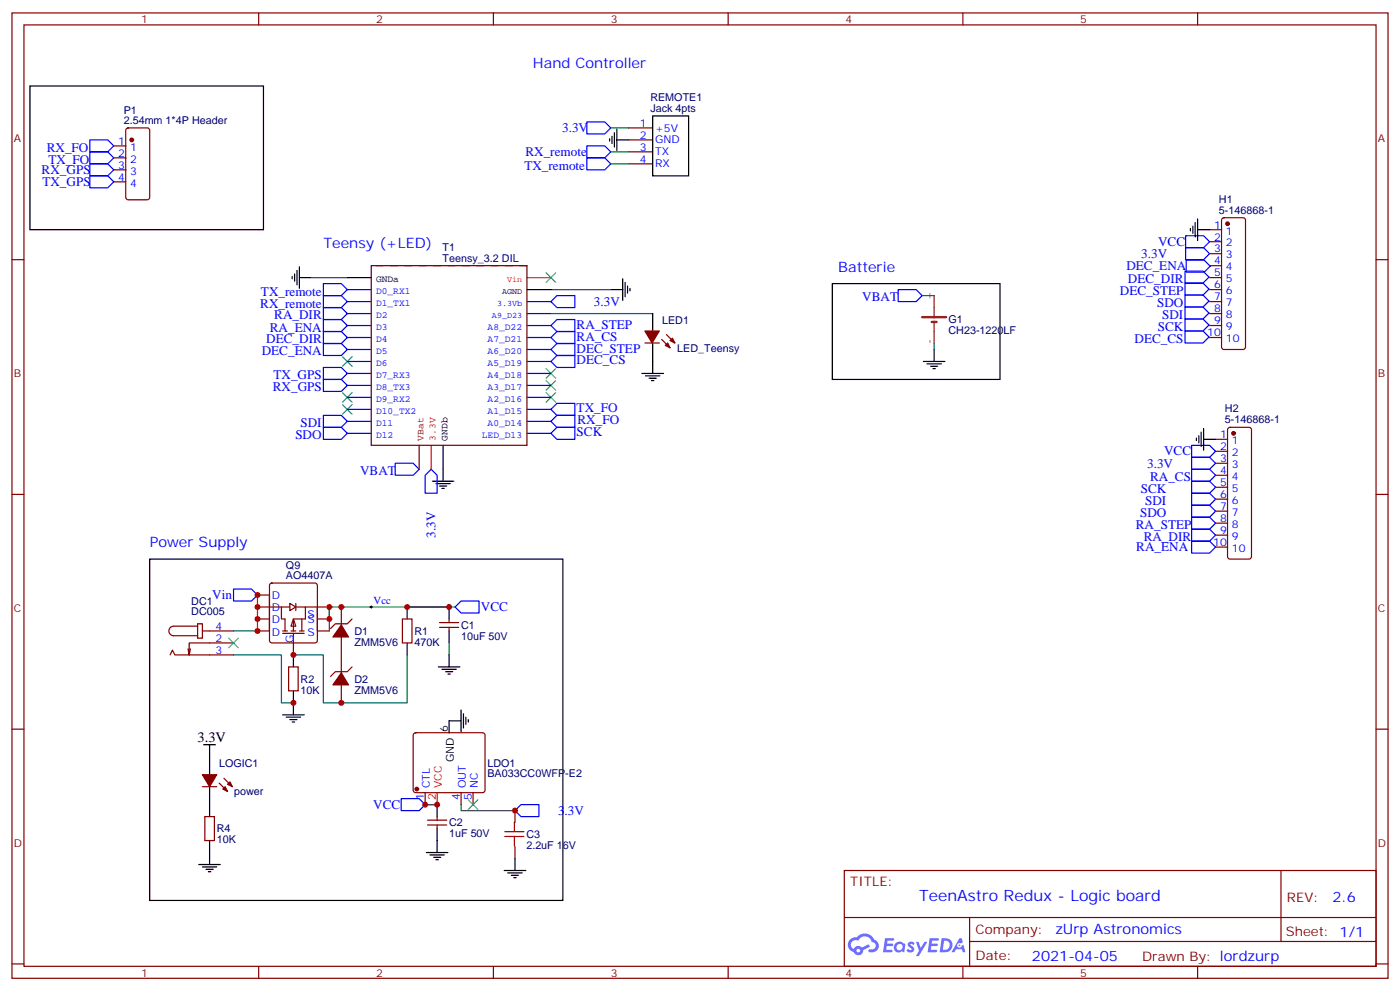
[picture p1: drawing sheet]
<svg xmlns="http://www.w3.org/2000/svg" width="412mm" height="292mm" viewBox="0 0 412 292" stroke-linecap="round" stroke-linejoin="round" font-family="sans-serif">
<g fill="none" stroke="#870000" stroke-width=".35">
<path d="M3.5 3.8h405.4v284.3h-405.4zM7.1 7.3h398.2v277.3h-398.2zM76.2 3.8v3.5M145.3 3.8v3.5M214.5 3.8v3.5M283.6 3.8v3.5M352.8 3.8v3.5M3.5 76.5h3.6M405.3 76.5h3.6M3.5 145.6h3.6M405.3 145.6h3.6M3.5 214.8h3.6"/>
<path d="M405.3 214.8h3.6M248.7 256.4h156.6v28.2h-156.6zM377.3 256.4v20.9M248.7 270.2h156.5M285.6 277.3h119.6M285.6 270.2v14.2M3.5 283.9h3.6M76.2 284.6v3.5M145.3 284.6v3.5M214.5 284.6v3.5M283.6 284.6v3.5M352.8 284.6v3.5"/>
<path d="M405.3 283.9h3.6"/>
</g>
<g fill="#5487ff">
<path d="M267.7 277.6a1.22 1.22 0 0 1 1.7 .2l-.4 .6a.47 .47 0 0 0-.3-.4 .47 .47 0 0 0-.5 .2l.1 .2a1.14 1.14 0 0 1 .8 1.8 1.14 1.14 0 0 1-1.9 0l-.2-.2 .5-.6 .7 .5a.29 .29 0 0 0 .3-.3 .29 .29 0 0 0-.2-.3 1.04 1.04 0 0 1-.6-1.7z"/>
<path d="M260.7 276.3h2.4l.3 .2-.2 .5-1.8 .1-.1 .8h1.5l.3 .4-.3 .4h-1.6l-.2 1.1h1.7l.2 .3-.2 .3-2.6 .1z"/>
<path d="M273.8 276.3h2.4l.3 .2-.1 .5-1.8 .1-.2 .8h1.6l.3 .4-.4 .4h-1.6l-.1 1.1h1.7l.2 .3-.2 .3-2.6 .1z"/>
<path d="M282.6 276.3h.7l.3 1.3-.6 .3a.69 .69 0 0 0-1 .3 .69 .69 0 0 0 .4 .9 .69 .69 0 0 0 .9-.6l.5-.2 .6 2.2h-.8l-.2-.9h-1.8l-.5 .9h-.8z"/>
<path d="M269.8 277.4h.8l.6 1.8 1.1-1.8h.9l-2.6 4.2h-.8l.9-1.5z"/>
<path d="M277.4 276.3l-.6 4.2h1.3a2.11 2.11 0 0 0 2.5-2.1 2.11 2.11 0 0 0-2.5-2.1zM278.1 277.1a1.39 1.39 0 0 1 1.7 1.4 1.39 1.39 0 0 1-1.8 1.3h-.3z"/>
<path d="M263.7 277.9a1.54 1.54 0 0 0-.1 2.2 1.54 1.54 0 0 0 2.2 .1l.6 .3 .3-2.3-.2-.3h-.4a1.49 1.49 0 0 0-2.4 0zM264 278.9a.94 .94 0 0 1 1.8 0 .94 .94 0 0 1-1.8 0z"/>
<path d="M250.4 276.7a2.18 2.18 0 0 0 1.1 3.7 1.44 1.44 0 0 0 1.6 .9 1.44 1.44 0 0 0 1.2-1.4l2-1.1-.5-.7-1.9 1a1.47 1.47 0 0 0-2.4 .4 1.39 1.39 0 0 1-.7-1.9 1.39 1.39 0 0 1 2-.5 2.12 2.12 0 0 1 2.2-1.3 2.12 2.12 0 0 1 1.9 1.7 1.14 1.14 0 0 1 1.1 1.4 1.14 1.14 0 0 1-1.7 .7 .43 .43 0 0 0-.5 .4 .43 .43 0 0 0 .4 .5 1.98 1.98 0 0 0 2.5-1.2 1.98 1.98 0 0 0-1.2-2.6 3.1 3.1 0 0 0-5.3-.6l-.9 .1zM252.3 280a.55 .55 0 0 1 1.1 0 .55 .55 0 0 1-1.1 0z"/>
<circle cx="282.6" cy="278.4" r=".26"/>
</g>
<g fill="none" stroke="#000" stroke-width=".35">
<path d="M8.8 25.3h68.8v42.4h-68.8zM181 39.1v4.2M181.7 38v6.4M192.3 34.1h10.5v17.7h-10.5zM179.6 40.9v.7M180.3 40.1v2.2M181.7 41.2h3.5M87.5 79.7v4.2M88.2 78.6v6.3M86.1 81.4v.7M86.8 80.7v2.1M88.2 81.8h3.5"/>
<path d="M179.9 85.3h3.5M183.4 82.1v6.4M184.1 83.2v4.2M184.9 84.2v2.2M185.6 84.9v.8M192.3 92.4v5.2M245.2 83.5h49.4v28.3h-49.4zM189.1 110h6.3M190.1 110.7h4.3M191.2 111.4h2.1M191.9 112.1h.7M192.3 101.2v8.8"/>
<path d="M272 106.5h6.3M273 107.2h4.3M274.1 107.9h2.1M274.8 108.6h.7M275.2 102.9v3.6M130.5 138.2v3.5M127.4 141.7h6.3M128.4 142.5h4.2M129.5 143.2h2.1M130.2 143.9h.7M44.1 164.7h121.7v100.5h-121.7zM119.9 178.8v3.5"/>
<path d="M132.3 178.8v3.5M86.4 192.9v3.5M119.9 189.4v3.5M132.3 185.8v3.6M86.4 203.5v3.5M61.7 222.9v5.3M61.7 231.7v8.8M128.8 237v3.5M58.6 254.6h6.3M59.6 255.3h4.3M60.7 256h2.1M61.4 256.8h.7"/>
<path d="M61.7 247.6v7M125.6 251.1h6.3M126.6 251.8h4.3M127.7 252.5h2.1M128.4 253.2h.7M128.8 244.1v7"/>
</g>
<path d="M91.7 81.8h10.6M162.3 92.4h30M162.3 85.3h17.6M271.6 87.1h3.6M275.2 101.2v1.7M75.8 175.3v10.5h-7M97 178.8v7M132.3 178.8h-35.3v3.5" fill="none" stroke="#008700" stroke-width=".35"/>
<g fill="none" stroke="#00f" stroke-width=".35">
<path d="M172.9 46.5h5.3l1.7 1.8-1.7 1.7h-5.3zM172.9 43h5.3l1.7 1.7-1.7 1.8h-5.3zM95.2 94.1h5.3l1.8 1.8-1.8 1.7h-5.3zM95.2 83.5h5.3l1.8 1.8-1.8 1.8h-5.3zM95.2 87.1h5.3l1.8 1.7-1.8 1.8h-5.3zM95.2 90.6h5.3l1.8 1.8-1.8 1.7h-5.3zM95.2 97.6h5.3l1.8 1.8-1.8 1.8h-5.3zM162.3 95.9l1.7-1.8h5.3v3.5h-5.3zM162.3 99.4l1.7-1.8h5.3v3.6h-5.3zM264.6 85.3h5.3l1.7 1.8-1.7 1.7h-5.3zM95.2 101.2h5.3l1.8 1.7-1.8 1.8h-5.3zM162.3 106.5l1.7-1.8h5.3v3.5h-5.3z"/>
<path d="M164 101.2h5.3v3.5h-5.3l-1.7-1.8zM95.2 125.9h5.3l1.8 1.7-1.8 1.8h-5.3zM95.2 122.3h5.3l1.8 1.8-1.8 1.8h-5.3zM116.4 136.5h5.3l1.8 1.7-1.8 1.8h-5.3zM162.3 127.6l1.7-1.7h5.3v3.5h-5.3zM68.8 173.5h5.3l1.7 1.8-1.7 1.7h-5.3zM134.1 178.8l1.7-1.8h5.3v3.6h-5.3zM118.2 235.2h5.3l1.7 1.8-1.7 1.8h-5.3z"/>
</g>
<g fill="none" stroke="#870000" stroke-width=".35">
<path d="M185.2 37.7h7.1M185.2 41.2h7.1M185.2 44.7h7.1M185.2 48.3h7.1M194.9 100l2.5 2.4M196.3 98.6l2.5 2.4M190 101h4.2M75.8 178.8h7.1M75.8 175.3h3.6v10.5h-3.6M79.6 171.9l.5-.2h12.7l.5 .2 .2 .5v16.3l-.2 .5-.5 .2h-12.7l-.5-.3-.2-.4v-16.3zM90 178.8h7M93.5 178.8v7h3.5"/>
<path d="M100.5 178.8v5.3M75.8 182.3h3.6M85 196.4h2.8v7.1h-2.8zM86.4 186.5v6.4M93.5 182.3h3.5M100.5 187.6v10.6M103.7 196.4l-1.4 1.4h-3.5l-1.4 1.4M103.7 182.3l-1.4 1.4h-3.5l-1.4 1.4M118.5 182.3h2.9v7.1h-2.9zM129.5 184.8h5.6M129.5 183.4h5.6M132.3 182.3v1.1"/>
<path d="M132.3 184.8v1M100.5 201.7v5.3M59.6 231.7h4.3M64.6 230.6l2.4 2.5M66 229.2l2.4 2.5M151.7 238.8v3.5M60.3 240.5h2.8v7.1h-2.8zM125.9 243h5.7M125.9 241.6h5.7M128.8 240.5v1.1M128.8 243v1.1M151.7 249.3v3.6"/>
</g>
<path d="M271.6 93.4h7.1M274.5 94.8h1.4" fill="none" stroke="#8c2424" stroke-width=".71"/>
<path d="M275.2 87.1v6.3M275.2 94.8v6.4" fill="none" stroke="#8c2424" stroke-width=".35"/>
<g fill="#870000" stroke="#870000" stroke-width=".35">
<path d="M190 97.5h4.2l-2.1 3.5z"/>
<path d="M196 101.7l.7-.7 .7 1.4z"/>
<path d="M197.4 100.3l.7-.7 .7 1.4z"/>
<path d="M59.6 228.2h4.3l-2.2 3.5z"/>
<path d="M65.6 232.4l.7-.7 .7 1.4z"/>
<path d="M67.7 230.3l.7 1.4-1.4-.7z"/>
<path d="M100.5 198.2l2.2 3.5h-4.6z"/>
<path d="M100.5 184.1l2.2 3.5h-4.6z"/>
</g>
<path d="M148.7 246.4h5.6M148.7 245h5.6M151.5 242.1v2.9M151.5 246.4v2.8" fill="none" stroke="#a10000" stroke-width=".35"/>
<g fill="#fff" stroke="#870000" stroke-width=".35">
<path d="M86.4 182.3l.7 2.1h-1.4z"/>
<path d="M85.4 177.7l1.7 1.1-1.7 1z"/>
</g>
<g fill="none" stroke="#870000" stroke-width=".35">
<path d="M37.3 37.9l.4-.2h5.7l.6 .4 .1 20-.5 .7h-5.9l-.6-.4-.1-20zM33.5 43h3.5M33.5 46.5h3.5M33.5 50h3.5M33.5 53.6h3.5M356.3 67.7h3.5M356.3 71.2h3.5M356.3 74.7h3.5M356.3 78.2h3.5M360.1 64.3l.4-.2h5.7l.5 .2 .2 .5v37.4l-.2 .5-.5 .2h-5.7l-.5-.2-.2-.5v-37.4zM356.3 81.8h3.5M356.3 85.3h3.5"/>
<path d="M356.3 88.8h3.5M356.3 92.4h3.5M356.3 95.9h3.5M356.3 99.4h3.5M358.1 129.4h3.5M358.1 132.9h3.5M358.1 136.5h3.5M358.1 140h3.5M361.8 126.1l.5-.2h5.6l.5 .2 .3 .5v37.4l-.3 .5-.5 .2h-5.6l-.5-.3-.2-.4v-37.4zM358.1 143.5h3.5M358.1 147h3.5M358.1 150.6h3.5"/>
<path d="M358.1 154.1h3.5M358.1 157.6h3.5M85.4 178.8h-2.5v3.5h1.1v3.5M87.1 178.8h2.9v3.5h-3.6v3.5M87.1 177.7v2.1M358.1 161.1h3.5M50.1 192.9l.7-1.4 .7 1.4h17.3M56.1 191.1l-.4 1.8M58.2 183.7h1.4v4.3h-1.4zM58.2 184.4h-7a1.41 1.41 0 0 0-1.5 1.4 1.41 1.41 0 0 0 1.5 1.5h7M59.6 185.8h9.2M68.8 189.4h-13.1v3.5l-.3-1.8"/>
<path d="M83.3 186.5h6.3M83.3 185.8h1.4M85.7 185.8h1.4M88.2 185.8h1.4M88.9 182.3v3.5M121.9 216l.5-.2h19.8l.5 .2 .2 .5v16.3l-.3 .5-.4 .2h-19.8l-.5-.3-.2-.4v-16.3zM125.2 233.5v3.5M135.8 233.5v3.5M139.3 233.5v3.5"/>
</g>
<path d="M179.9 37.7h5.3M179.9 44.7h5.3M179.9 48.3h5.3M119.9 178.8h14.2M68.8 192.9h14.1v14.1h3.5M86.4 192.9h8.8v14.1h24.7v-14.1M132.3 189.4v3.5M125.2 237h3.6M135.8 237v1.8h15.9" fill="none" stroke="#008700" stroke-width=".35"/>
<path d="M109 178.8h.7M109.4 178.4v.7" fill="none" stroke="#000" stroke-width=".29"/>
<g fill="none" stroke="#3c3" stroke-width=".35">
<path d="M160.9 80.4l2.8 2.8M163.7 80.4l-2.8 2.8M100.9 119.2l2.8 2.8M100.9 115.6l2.8 2.9M100.9 105.1l2.8 2.8M103.7 119.2l-2.8 2.8M103.7 115.6l-2.8 2.9M103.7 105.1l-2.8 2.8M160.9 112.1l2.8 2.8M160.9 115.6l2.8 2.9M160.9 108.6l2.8 2.8M163.7 112.1l-2.8 2.8"/>
<path d="M163.7 115.6l-2.8 2.9M163.7 108.6l-2.8 2.8M67.4 188l2.8 2.8M70.2 188l-2.8 2.8M137.9 235.6l2.9 2.8M140.8 235.6l-2.9 2.8"/>
</g>
<g fill="none" stroke="#000" stroke-width=".35">
<path d="M350.7 67.3v.7M351.4 66.6v2.1M352.1 65.5v4.3M352.8 67.7h3.5M352.8 64.5v6.3M102.3 81.8h7.1M155.2 85.3h7.1M130.5 131.2v7M352.4 129v.8M353.1 128.3v2.2M353.8 127.3v4.2M354.5 129.4h3.6"/>
<path d="M354.5 126.2v6.4M129.1 196.4h6.4M130.2 197.1h4.2M131.2 197.8h2.1M131.9 198.5h.7M132.3 192.9v3.5M60 219.4h3.5M61.7 219.4v3.5M83.3 210.5h6.3M84.3 211.2h4.2M85.4 211.9h2.1M86.1 212.7h.7"/>
<path d="M86.4 207v3.5M135.8 212.3h-3.5v3.5M135.8 209.1v6.4M136.5 210.2v4.2M137.2 211.2v2.2M137.9 211.9v.8M148.5 256.4h6.4M149.6 257.1h4.2M150.6 257.8h2.2M151.3 258.5h.7M151.7 252.9v3.5"/>
</g>
<g fill="none" stroke="#00f" stroke-width=".35">
<path d="M172.9 35.9h5.3l1.7 1.8-1.7 1.7h-5.3zM26.5 44.7h5.2l1.8 1.8-1.8 1.8h-5.2zM26.5 41.2h5.2l1.8 1.8-1.8 1.7h-5.2zM26.5 48.3h5.2l1.8 1.7-1.8 1.8h-5.2zM26.5 51.8h5.2l1.8 1.8-1.8 1.7h-5.2zM349.1 79.9h5.3l1.7 1.7-1.7 1.8h-5.3zM349.2 73h5.3l1.8 1.7-1.8 1.8h-5.3zM349.2 69.4h5.3l1.8 1.8-1.8 1.8h-5.3zM349.4 76.6h5.3l1.8 1.8-1.8 1.8h-5.3zM102.3 88.8h7.1M102.3 85.3h7.1M102.3 92.4h7.1"/>
<path d="M102.3 99.4h7.1M102.3 95.9h7.1M155.2 88.8h7.1M155.2 92.4h7.1M155.2 99.4h7.1M155.2 95.9h7.1M162.3 88.8l1.7-1.7h5.3v3.5h-5.3zM349.1 83.4h5.3l1.7 1.7-1.7 1.8h-5.3zM349.1 86.9h5.3l1.7 1.8-1.7 1.7h-5.3zM349.1 90.4h5.3l1.7 1.8-1.7 1.8h-5.3zM349.1 94h5.3l1.7 1.7-1.7 1.8h-5.3zM349.1 97.5h5.3l1.7 1.8-1.7 1.7h-5.3z"/>
<path d="M95.2 111.8h5.3l1.8 1.7-1.8 1.8h-5.3zM95.2 108.2h5.3l1.8 1.8-1.8 1.8h-5.3zM102.3 117.1h7.1M102.3 113.5h7.1M102.3 110h7.1M102.3 106.5h7.1M102.3 102.9h7.1M155.2 117.1h7.1M155.2 113.5h7.1M155.2 110h7.1M155.2 106.5h7.1M155.2 102.9h7.1"/>
<path d="M102.3 120.6h7.1M102.3 124.1h7.1M102.3 127.6h7.1M127 138.2l1.8 1.8v5.3h-3.6v-5.3zM155.2 120.6h7.1M155.2 124.1h7.1M155.2 127.6h7.1M162.3 120.6l1.7-1.8h5.3v3.5h-5.3zM162.3 124.1l1.7-1.8h5.3v3.6h-5.3zM351 138.2h5.3l1.8 1.8-1.8 1.7h-5.3zM351 131.2h5.3l1.8 1.7-1.8 1.8h-5.3zM351 134.7h5.3l1.8 1.8-1.8 1.7h-5.3z"/>
<path d="M351 159.4h5.3l1.8 1.7-1.8 1.8h-5.3zM351 155.9h5.3l1.8 1.7-1.8 1.8h-5.3zM351 152.3h5.3l1.8 1.8-1.8 1.8h-5.3zM351 148.8h5.3l1.8 1.8-1.8 1.7h-5.3zM351 145.3h5.3l1.8 1.7-1.8 1.8h-5.3zM351 141.7h5.3l1.8 1.8-1.8 1.8h-5.3zM151.7 238.8l1.8-1.8h5.2v3.5h-5.2z"/>
</g>
<g fill="#870000" stroke="#870000" stroke-width=".35">
<circle cx="363.4" cy="127.6" r=".53"/>
<circle cx="361.6" cy="65.9" r=".53"/>
<circle cx="38.8" cy="41.2" r=".53"/>
<circle cx="122.8" cy="232.4" r=".53"/>
</g>
<path d="M155.2 81.8h7.1M127 131.2v7M128.8 233.5v3.5" fill="none" stroke="#f00" stroke-width=".35"/>
<path d="M123.5 131.2v7" fill="none" stroke="#850000" stroke-width=".35"/>
<path d="M109.4 78.2h45.8v53h-45.8z" fill="none" stroke="#600" stroke-width=".35"/>
<path d="M155.2 78.2h-45.8" fill="none" stroke="#600" stroke-width=".35" stroke-dasharray="2.1 2.1"/>
<g fill="#c00">
<circle cx="75.8" cy="175.3" r=".88"/>
<circle cx="75.8" cy="178.8" r=".88"/>
<circle cx="75.8" cy="182.3" r=".88"/>
<circle cx="75.8" cy="185.8" r=".88"/>
<circle cx="86.4" cy="192.9" r=".88"/>
<circle cx="97" cy="178.8" r=".88"/>
<circle cx="97" cy="182.3" r=".88"/>
<circle cx="100.5" cy="178.8" r=".88"/>
<circle cx="119.9" cy="178.8" r=".88"/>
<circle cx="86.4" cy="207" r=".88"/>
<circle cx="100.5" cy="207" r=".88"/>
<circle cx="132.3" cy="178.8" r=".88"/>
<circle cx="128.8" cy="237" r=".88"/>
<circle cx="125.2" cy="237" r=".88"/>
<circle cx="151.7" cy="238.8" r=".88"/>
</g>
<text font-size="4.6" fill="#00f" x="270.8" y="265.4">TeenAstro Redux - Logic board</text>
<g font-size="4.2" fill="#00f">
<text x="157" y="20">Hand Controller</text>
<text x="95.2" y="73">Teensy (+LED)</text>
<text x="246.9" y="80">Batterie</text>
<text x="44.1" y="161.1">Power Supply</text>
<text x="392.5" y="265.7">2.6</text>
<text x="310.9" y="275.2">zUrp Astronomics</text>
<text x="304" y="283">2021-04-05</text>
</g>
<text font-size="4.2" x="58.2" y="218.7">3.3V</text>
<g font-size="3.9" fill="#00f">
<text x="165.6" y="38.9">3.3V</text>
<text x="13.8" y="44.7">RX_FO</text>
<text x="154.8" y="46">RX_remote</text>
<text x="12.3" y="51.3">RX_GPS</text>
<text x="14.2" y="48.2">TX_FO</text>
<text x="154.5" y="50">TX_remote</text>
<text x="12.5" y="54.8">TX_GPS</text>
<text x="336.2" y="76">3.3V</text>
<text x="341.1" y="72.4">VCC</text>
<text x="331.8" y="79.5">DEC_ENA</text>
<text x="332.2" y="83.3">DEC_DIR</text>
<text x="76.9" y="87.1">TX_remote</text>
<text x="254" y="88.8">VBAT</text>
<text x="329.9" y="86.9">DEC_STEP</text>
<text x="76.7" y="90.6">RX_remote</text>
<text x="80.8" y="94.1">RA_DIR</text>
<text x="175" y="90.1">3.3V</text>
<text x="340.8" y="90.4">SDO</text>
<text x="342.3" y="93.9">SDI</text>
<text x="78.4" y="101.1">DEC_DIR</text>
<text x="79.5" y="97.6">RA_ENA</text>
<text x="169.9" y="97">RA_STEP</text>
<text x="169.9" y="100.5">RA_CS</text>
<text x="334.2" y="101">DEC_CS</text>
<text x="341.1" y="97.4">SCK</text>
<text x="77.1" y="104.7">DEC_ENA</text>
<text x="169.9" y="104.1">DEC_STEP</text>
<text x="169.9" y="107.2">DEC_CS</text>
<text x="80.6" y="111.8">TX_GPS</text>
<text x="80.4" y="115.3">RX_GPS</text>
<text x="88.5" y="125.8">SDI</text>
<text x="169.9" y="121.3">TX_FO</text>
<text x="170.1" y="124.9">RX_FO</text>
<text x="87" y="129.3">SDO</text>
<text x="169.9" y="128.4">SCK</text>
<text x="337.9" y="137.7">3.3V</text>
<text x="342.9" y="134.1">VCC</text>
<text x="106.1" y="140">VBAT</text>
<text x="338.8" y="141.7">RA_CS</text>
<text x="336.1" y="145.2">SCK</text>
<text x="337.3" y="148.8">SDI</text>
<text x="334.6" y="155.8">RA_STEP</text>
<text x="335.9" y="152.3">SDO</text>
<text x="128.3" y="158.4" transform="rotate(-90 128.3 158.4)">3.3V</text>
<text x="336.9" y="159.3">RA_DIR</text>
<text x="334.7" y="162.4">RA_ENA</text>
<text x="62.5" y="176.5">Vin</text>
<text x="141.7" y="180.1">VCC</text>
<text x="110" y="238.3">VCC</text>
<text x="164.4" y="240">3.3V</text>
</g>
<g font-size="3.9" fill="#800">
<text x="250.5" y="261">TITLE:</text>
<text x="379.1" y="265.7">REV:</text>
<text x="287.4" y="275.2">Company:</text>
<text x="378.7" y="275.8">Sheet: 1/1</text>
<text x="287.4" y="282.9">Date:</text>
<text x="336.4" y="282.9">Drawn By: lordzurp</text>
</g>
<g font-size="3.2" fill="#800">
<text x="41.6" y="6.8">1</text>
<text x="110.8" y="6.8">2</text>
<text x="179.9" y="6.8">3</text>
<text x="249.1" y="6.8">4</text>
<text x="318.2" y="6.8">5</text>
<text x="4.1" y="41.9">A</text>
<text x="405.9" y="41.9">A</text>
<text x="4.1" y="111.1">B</text>
<text x="405.9" y="111.1">B</text>
<text x="4.1" y="180.2">C</text>
<text x="405.9" y="180.2">C</text>
<text x="4.1" y="249.3">D</text>
<text x="405.9" y="249.3">D</text>
<text x="41.6" y="287.6">1</text>
<text x="110.8" y="287.6">2</text>
<text x="179.9" y="287.6">3</text>
<text x="249.1" y="287.6">4</text>
<text x="318.2" y="287.6">5</text>
</g>
<g font-size="3.2" fill="#000080">
<text x="191.6" y="29.9">REMOTE1</text>
<text x="36.4" y="33.4">P1</text>
<text x="191.6" y="33">Jack 4pts</text>
<text x="36.4" y="36.6">2.54mm 1*4P Header</text>
<text x="359.1" y="59.8">H1</text>
<text x="359.1" y="63">5-146868-1</text>
<text x="130.4" y="77.2">Teensy_3.2 DIL</text>
<text x="130.4" y="74.1">T1</text>
<text x="195" y="95.3">LED1</text>
<text x="279.4" y="95.2">G1</text>
<text x="279.4" y="98.4">CH23-1220LF</text>
<text x="199.5" y="103.6">LED_Teensy</text>
<text x="360.8" y="124.7">5-146868-1</text>
<text x="360.8" y="121.5">H2</text>
<text x="84.2" y="167.5">Q9</text>
<text x="84.2" y="170.7">AO4407A</text>
<text x="56.3" y="178.1">DC1</text>
<text x="56.3" y="181.2">DC005</text>
<text x="135.8" y="185.2">C1</text>
<text x="104.4" y="190.2">ZMM5V6</text>
<text x="104.4" y="187">D1</text>
<text x="122.1" y="190.2">470K</text>
<text x="122.1" y="187">R1</text>
<text x="135.8" y="188.4">10uF 50V</text>
<text x="88.6" y="201.1">R2</text>
<text x="104.4" y="201.1">D2</text>
<text x="88.5" y="204.3">10K</text>
<text x="104.4" y="204.3">ZMM5V6</text>
<text x="64.5" y="225.8">LOGIC1</text>
<text x="143.6" y="225.8">LDO1</text>
<text x="143.6" y="228.9">BA033CC0WFP-E2</text>
<text x="69" y="234.1">power</text>
<text x="63.9" y="245.2">R4</text>
<text x="132.3" y="243.4">C2</text>
<text x="63.9" y="248.4">10K</text>
<text x="132.3" y="246.6">1uF 50V</text>
<text x="155" y="246.8">C3</text>
<text x="155" y="250">2.2uF 16V</text>
</g>
<g font-size="3.2" fill="#00f">
<text x="188.5" y="37.3">1</text>
<text x="188.5" y="40.9">2</text>
<text x="193" y="38.7">+5V</text>
<text x="34.8" y="42.6">1</text>
<text x="34.8" y="46.1">2</text>
<text x="38.3" y="44.4">1</text>
<text x="38.3" y="47.9">2</text>
<text x="188.5" y="44.4">3</text>
<text x="188.5" y="47.9">4</text>
<text x="193" y="42.3">GND</text>
<text x="193" y="45.8">TX</text>
<text x="34.8" y="49.7">3</text>
<text x="34.8" y="53.2">4</text>
<text x="38.3" y="51.4">3</text>
<text x="193" y="49.3">RX</text>
<text x="38.3" y="55">4</text>
<text x="357.6" y="67.3">1</text>
<text x="357.6" y="70.8">2</text>
<text x="361.1" y="69.1">1</text>
<text x="357.6" y="74.4">3</text>
<text x="357.6" y="77.9">4</text>
<text x="361.1" y="72.6">2</text>
<text x="361.1" y="76.1">3</text>
<text x="357.6" y="81.4">5</text>
<text x="361.1" y="79.7">4</text>
<text x="361.1" y="83.2">5</text>
<text x="357.6" y="84.9">6</text>
<text x="357.6" y="88.5">7</text>
<text x="361.1" y="86.7">6</text>
<text x="357.6" y="92">8</text>
<text x="357.6" y="95.5">9</text>
<text x="361.1" y="90.2">7</text>
<text x="361.1" y="93.8">8</text>
<text x="355.6" y="99.1">10</text>
<text x="361.1" y="97.3">9</text>
<text x="361.1" y="100.8">10</text>
<text x="359.4" y="129">1</text>
<text x="362.9" y="130.8">1</text>
<text x="359.4" y="132.6">2</text>
<text x="359.4" y="136.1">3</text>
<text x="362.9" y="134.3">2</text>
<text x="362.9" y="137.9">3</text>
<text x="359.4" y="139.6">4</text>
<text x="359.4" y="143.2">5</text>
<text x="362.9" y="141.4">4</text>
<text x="359.4" y="146.7">6</text>
<text x="362.9" y="144.9">5</text>
<text x="362.9" y="148.4">6</text>
<text x="359.4" y="150.2">7</text>
<text x="359.4" y="153.7">8</text>
<text x="362.9" y="152">7</text>
<text x="362.9" y="155.5">8</text>
<text x="357.4" y="160.8">10</text>
<text x="359.4" y="157.3">9</text>
<text x="362.9" y="159">9</text>
<text x="362.9" y="162.6">10</text>
<text x="80.1" y="179.8">D</text>
<text x="80.1" y="176.3">D</text>
<text x="110.1" y="177.9">Vcc</text>
<text x="63.5" y="185.5">4</text>
<text x="80.1" y="183.4">D</text>
<text x="90.6" y="183.4">S</text>
<text x="90.6" y="182">S</text>
<text x="63.5" y="189">2</text>
<text x="80.1" y="187.3">D</text>
<text x="86.4" y="189.4" transform="rotate(-90 86.4 189.4)">G</text>
<text x="90.6" y="187.3">S</text>
<text x="63.5" y="192.5">3</text>
<text x="126.6" y="232.2" transform="rotate(-90 126.6 232.2)">CTL</text>
<text x="137.2" y="232.2" transform="rotate(-90 137.2 232.2)">OUT</text>
<text x="140.8" y="232.2" transform="rotate(-90 140.8 232.2)">NC</text>
<text x="124.9" y="235.7" transform="rotate(-90 124.9 235.7)">1</text>
<text x="135.5" y="235.7" transform="rotate(-90 135.5 235.7)">4</text>
<text x="139" y="235.7" transform="rotate(-90 139 235.7)">5</text>
</g>
<g font-size="3.2" fill="#8d2323">
<text x="274.8" y="88.5" transform="rotate(-90 274.8 88.5)">+</text>
<text x="274.8" y="101.2" transform="rotate(-90 274.8 101.2)">-</text>
</g>
<g font-size="3.2">
<text x="131.9" y="215.7" transform="rotate(-90 131.9 215.7)">6</text>
<text x="133.7" y="224.4" transform="rotate(-90 133.7 224.4)">GND</text>
</g>
<g font-size="3.2" fill="#f00">
<text x="130.2" y="232.2" transform="rotate(-90 130.2 232.2)">VCC</text>
<text x="128.4" y="235.7" transform="rotate(-90 128.4 235.7)">2</text>
</g>
<g font-size="2.8">
<text x="110.8" y="83.1">GNDa</text>
<text x="131.9" y="129.8" transform="rotate(-90 131.9 129.8)">GNDb</text>
</g>
<g font-size="2.8" fill="#00f">
<text x="110.8" y="86.6">D0_RX1</text>
<text x="110.8" y="90.2">D1_TX1</text>
<text x="110.8" y="93.7">D2</text>
<text x="110.8" y="97.2">D3</text>
<text x="110.8" y="100.7">D4</text>
<text x="143.7" y="100.7">A7_D21</text>
<text x="143.7" y="97.2">A8_D22</text>
<text x="110.8" y="104.3">D5</text>
<text x="110.8" y="107.8">D6</text>
<text x="143.7" y="107.8">A5_D19</text>
<text x="143.7" y="104.3">A6_D20</text>
<text x="110.8" y="111.3">D7_RX3</text>
<text x="143.7" y="111.3">A4_D18</text>
<text x="110.8" y="114.8">D8_TX3</text>
<text x="110.8" y="118.4">D9_RX2</text>
<text x="143.7" y="118.4">A2_D16</text>
<text x="143.7" y="114.8">A3_D17</text>
<text x="110.8" y="121.9">D10_TX2</text>
<text x="110.8" y="125.4">D11</text>
<text x="143.7" y="125.4">A0_D14</text>
<text x="143.7" y="121.9">A1_D15</text>
<text x="110.8" y="129">D12</text>
<text x="142" y="129">LED_D13</text>
</g>
<text font-size="2.8" fill="#840000" x="124.8" y="129.8" transform="rotate(-90 124.8 129.8)">VBat</text>
<text font-size="2.8" fill="#f00" x="128.3" y="129.8" transform="rotate(-90 128.3 129.8)">3.3V</text>
<text font-size="2.5" fill="#f00" x="149.4" y="83.1">Vin</text>
<text font-size="2.5" x="147.9" y="86.6">AGND</text>
<g font-size="2.5" fill="#00f">
<text x="144.9" y="93.7">A9_D23</text>
<text x="146.4" y="90.2">3.3Vb</text>
</g>
</svg>
